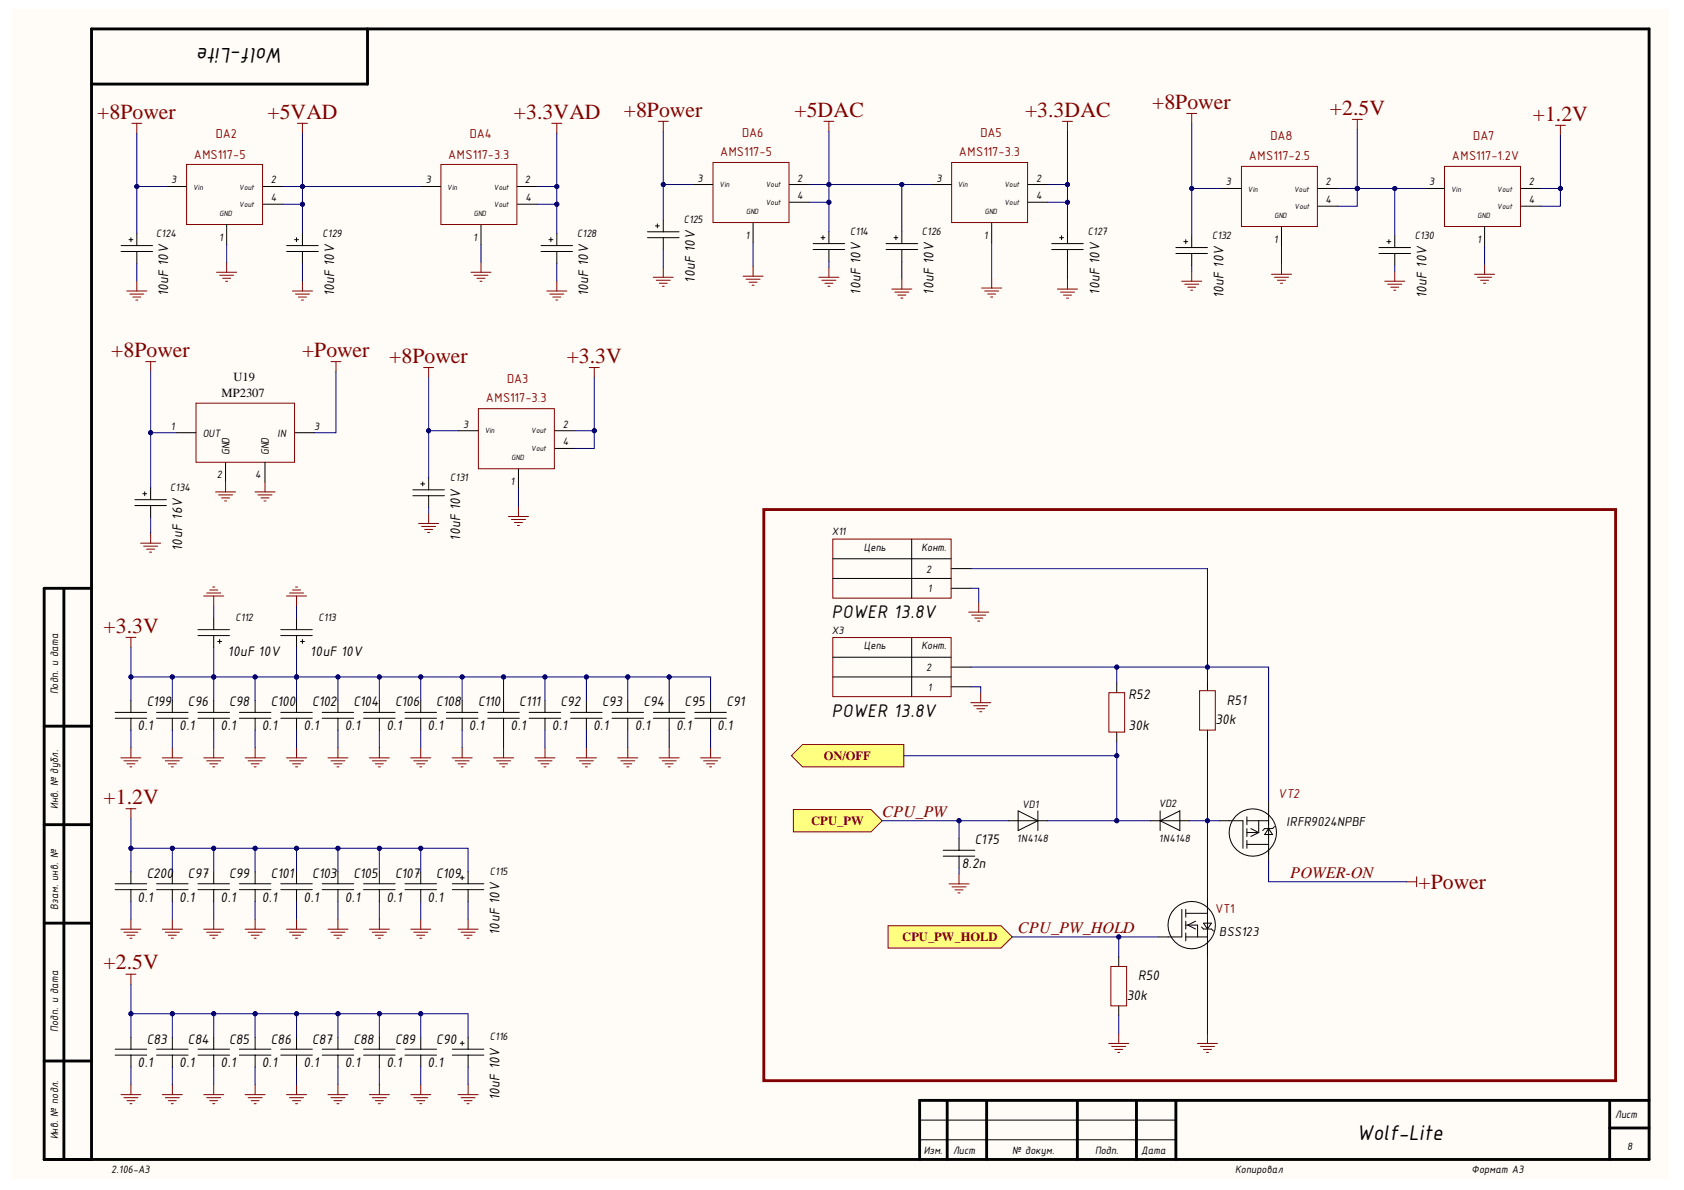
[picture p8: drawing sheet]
<svg xmlns="http://www.w3.org/2000/svg" width="297mm" height="210mm" viewBox="0 0 297 210" stroke-linecap="round" stroke-linejoin="round" font-family="sans-serif">
<g fill="#fffcf8">
<path d="M2.2 1.6h292.2v206.4h-292.2z" fill-rule="evenodd"/>
<path d="M2.2 1.6h292.2v206.4h-292.2z" fill-rule="evenodd"/>
</g>
<g fill="none" stroke="#000" stroke-width=".51">
<path d="M64.8 5.1v9.7h-48.7M11.3 103.8v100.7M16.1 103.8h-8.3v100.7h283.1v-199.4h-274.8v199.4M7.8 128.1h8.3M7.8 145.5h8.3M7.8 162.8h8.3M7.8 187.1h8.3M167.1 194.1v10.4M174 194.1v10.4M190 194.1v10.4M200.5 194.1v10.4M207.4 194.1v10.4"/>
<path d="M283.9 194.1v10.4M283.9 199h7M290.9 194.1h-128.7v10.4"/>
</g>
<g fill="none" stroke="#000" stroke-width=".18">
<path d="M29.4 32.9h3.5M40 39.7v3.4M46.4 32.9h3.5M46.4 36h3.5M74.2 32.9h3.5M84.8 39.7v3.4M91.3 32.9h3.4M91.3 36h3.5M115.6 39.8h.7M115.9 39.5v.7M117 38.8v2.1M122.2 32.5h3.5"/>
<path d="M132.8 39.3v3.5M139.3 32.5h3.4M139.3 35.7h3.5M164.3 32.5h3.5M174.9 39.3v3.5M181.3 32.5h3.5M181.4 35.7h3.4M215.4 33.2h3.5M232.5 33.2h3.4M232.5 36.4h3.5M251.3 33.2h3.4M268.3 33.2h3.5"/>
<path d="M268.3 36.4h3.5M21.4 43.3h5.5M21.4 44.4h5.5M22.7 42.3h.7M23.1 41.9v.7M24.1 41.2v2.1M24.1 44.4v2M50.6 43.3h5.5M50.6 44.4h5.5M52 42.3h.7M52.3 41.9v.7M53.3 41.2v2.1"/>
<path d="M53.3 44.4v2M95.4 43.3h5.6M95.4 44.4h5.6M96.8 42.3h.7M97.2 41.9v.7M98.2 41.2v2.1M98.2 44.4v2M114.2 41.9h5.6M114.2 40.9h5.6M117 41.9v2.1M143.4 43h5.6M143.4 44h5.6"/>
<path d="M144.8 41.9h.7M145.2 41.6v.7M146.2 40.9v2.1M146.2 44v2.1M156.3 43h5.6M156.3 44h5.6M157.7 41.9h.7M158 41.6v.7M159.1 40.9v2.1M159.1 44v2.1M185.5 43h5.6M185.5 44h5.6"/>
<path d="M186.9 41.9h.7M187.2 41.6v.7M188.3 40.9v2.1M188.3 44v2.1M207.4 43.7h5.6M207.4 44.7h5.6M208.8 42.6h.7M209.2 42.3v.7M210.2 41.6v2.1M210.2 44.7v2.1M226 40v3.5M243.2 43.7h5.6"/>
<path d="M243.2 44.7h5.6M244.6 42.6h.7M245 42.3v.7M246 41.6v2.1M246 44.7v2.1M261.9 40v3.5M80.8 76h3.5M97.9 76h3.4M97.9 79.1h3.5M72.8 86.4h5.6M72.8 87.4h5.6M74.2 85.4h.7"/>
<path d="M74.6 85v.7M75.6 84.3v2.1M75.6 87.4v2.1M91.4 82.7v3.5M34.9 112.1h5.6M34.9 111.1h5.6M37.7 109v2.1M37.7 112.1v2.1M38.4 113.1h.7M38.7 112.8v.7M49.5 112.1h5.6M49.5 111.1h5.6"/>
<path d="M52.3 109v2.1M52.3 112.1v2.1M53 113.1h.7M53.3 112.8v.7M20.3 125.7h5.6M20.3 126.7h5.6M23.1 123.6v2.1M23.1 126.7v2.1M27.6 125.7h5.6M27.6 126.7h5.6M30.4 123.6v2.1M30.4 126.7v2.1"/>
<path d="M34.9 125.7h5.6M34.9 126.7h5.6M37.7 123.6v2.1M37.7 126.7v2.1M42.2 125.7h5.6M42.2 126.7h5.6M45 123.6v2.1M45 126.7v2.1M49.5 125.7h5.6M49.5 126.7h5.6M52.3 123.6v2.1M52.3 126.7v2.1"/>
<path d="M56.8 125.7h5.6M56.8 126.7h5.6M59.6 123.6v2.1M59.6 126.7v2.1M64.1 125.7h5.6M64.1 126.7h5.6M66.9 123.6v2.1M66.9 126.7v2.1M71.4 125.7h5.6M71.4 126.7h5.6M74.2 123.6v2.1M74.2 126.7v2.1"/>
<path d="M78.7 125.7h5.6M78.7 126.7h5.6M81.5 123.6v2.1M81.5 126.7v2.1M86 125.7h5.6M86 126.7h5.6M88.8 123.6v2.1M88.8 126.7v2.1M93.3 125.7h5.6M93.3 126.7h5.6M96.1 123.6v2.1M96.1 126.7v2.1"/>
<path d="M100.6 125.7h5.6M100.6 126.7h5.6M103.4 123.6v2.1M103.4 126.7v2.1M108 125.7h5.5M108 126.7h5.5M110.7 123.6v2.1M110.7 126.7v2.1M115.3 125.7h5.5M115.3 126.7h5.5M118 123.6v2.1M118 126.7v2.1"/>
<path d="M122.6 125.7h5.5M122.6 126.7h5.5M125.3 123.6v2.1M125.3 126.7v2.1M20.3 155.9h5.6M20.3 156.9h5.6M23.1 153.8v2.1M23.1 156.9v2.1M27.6 155.9h5.6M27.6 156.9h5.6M30.4 153.8v2.1M30.4 156.9v2.1"/>
<path d="M34.9 155.9h5.6M34.9 156.9h5.6M37.7 153.8v2.1M37.7 156.9v2.1M42.2 155.9h5.6M42.2 156.9h5.6M45 153.8v2.1M45 156.9v2.1M49.5 155.9h5.6M49.5 156.9h5.6M52.3 153.8v2.1M52.3 156.9v2.1"/>
<path d="M56.8 155.9h5.6M56.8 156.9h5.6M59.6 153.8v2.1M59.6 156.9v2.1M64.1 155.9h5.6M64.1 156.9h5.6M66.9 153.8v2.1M66.9 156.9v2.1M71.4 155.9h5.6M71.4 156.9h5.6M74.2 153.8v2.1M74.2 156.9v2.1"/>
<path d="M79.8 155.9h5.5M79.8 156.9h5.5M81.2 154.8h.7M81.5 154.5v.7M82.6 153.8v2.1M82.6 156.9v2.1M213 158.3v10.4M215.1 144.8h4.1v4.8M219.9 144.8h3.9M219.9 144.1v1.4M219.9 146.2v1.3M219.9 148.2v1.4"/>
<path d="M219.9 148.9h3.9M219.9 146.9h2.1M220.6 146.2l1.4 .7M222 146.9l-1.4 .6M222 144.8v2.1M223.8 141.3v10.4M223.8 146.2l.7 1h-1.4zM224.6 144.8a4.2 4.2 0 0 0-7.1-.3 4.2 4.2 0 0 0 2.8 6.5 4.2 4.2 0 0 0 4.7-5.3l-.3-.8M224.8 145.8l-.3 .4h-1.4l-.4 .3M208.5 160.4v4.9h-4.2M209.2 160.4v1.4M209.2 162.5v1.4"/>
<path d="M209.2 164.6v1.4M209.2 165.3h3.8M209.2 161.1h3.8M209.2 163.2h2v2.1M210.9 162.5l-1.4 .7 1.4 .7M211.9 163.5l.4 .4h1.4l.3 .3M212.3 162.8h1.4l-.7 1.1zM213.9 165.1a4.2 4.2 0 0 0-3.5-6.1 4.2 4.2 0 0 0-4 5.8 4.2 4.2 0 0 0 6.9 1.1l.5-.7M20.3 185.1h5.6M20.3 186.1h5.6M23.1 183v2.1M23.1 186.1v2.1"/>
<path d="M27.6 185.1h5.6M27.6 186.1h5.6M30.4 183v2.1M30.4 186.1v2.1M34.9 185.1h5.6M34.9 186.1h5.6M37.7 183v2.1M37.7 186.1v2.1M42.2 185.1h5.6M42.2 186.1h5.6M45 183v2.1M45 186.1v2.1"/>
<path d="M49.5 185.1h5.6M49.5 186.1h5.6M52.3 183v2.1M52.3 186.1v2.1M56.8 185.1h5.6M56.8 186.1h5.6M59.6 183v2.1M59.6 186.1v2.1M64.1 185.1h5.6M64.1 186.1h5.6M66.9 183v2.1M66.9 186.1v2.1"/>
<path d="M71.4 185.1h5.6M71.4 186.1h5.6M74.2 183v2.1M74.2 186.1v2.1M79.8 185.1h5.6M79.8 186.1h5.6M81.2 184h.7M81.5 183.7v.7M82.6 183v2.1M82.6 186.1v2.1M162.2 197.6h45.2M162.2 201h45.2"/>
</g>
<g fill="none" stroke="#800000" stroke-width=".18">
<path d="M23.3 21.8h1.7M24.1 21.8v1.7M32.9 29h13.4v10.6h-13.4zM52.5 21.8h1.7M53.3 21.8v1.7M77.8 29h13.4v10.6h-13.4zM97.3 21.8h1.8M98.2 21.8v1.7M116.1 21.4h1.8M117 21.4v1.8M125.8 28.7h13.4v10.6h-13.4zM145.3 21.4h1.8"/>
<path d="M146.2 21.4v1.8M167.9 28.7h13.4v10.6h-13.4zM187.4 21.4h1.8M188.3 21.4v1.8M209.3 20h1.8M210.2 20v1.8M219 29.3h13.4v10.7h-13.4zM238.5 21.1h1.8M239.4 21.1v1.7M254.8 29.3h13.4v10.7h-13.4zM274.3 22.1h1.8M275.2 22.1v1.8"/>
<path d="M22.4 51.3h3.5M22.9 51.9h2.5M23.4 52.4h1.4M24 52.9h.3M24.1 49.6v1.7M38.2 48h3.5M38.7 48.6h2.5M39.3 49.1h1.4M39.8 49.6h.4M40 46.3v1.7M51.6 51.3h3.5M52.1 51.9h2.5"/>
<path d="M52.6 52.4h1.5M53.2 52.9h.3M53.3 49.6v1.7M83.1 48h3.5M83.6 48.6h2.5M84.1 49.1h1.4M84.7 49.6h.3M84.8 46.3v1.7M96.4 51.3h3.6M97 51.9h2.5M97.5 52.4h1.4M98 52.9h.4"/>
<path d="M98.2 49.6v1.7M115.2 48.9h3.6M115.8 49.4h2.4M116.3 50h1.4M116.8 50.5h.4M117 47.1v1.8M131.1 48.7h3.5M131.6 49.2h2.5M132.1 49.8h1.4M132.7 50.3h.3M132.8 47v1.7M144.4 48.9h3.6"/>
<path d="M145 49.4h2.4M145.5 50h1.4M146 50.5h.4M146.2 47.1v1.8M157.3 51h3.5M157.8 51.5h2.5M158.4 52h1.4M158.9 52.6h.4M159.1 49.2v1.8M173.2 50.8h3.5M173.7 51.3h2.5M174.2 51.9h1.4"/>
<path d="M174.7 52.4h.4M174.9 49v1.8M186.5 51h3.6M187.1 51.5h2.4M187.6 52.1h1.4M188.1 52.6h.4M188.3 49.2v1.8M208.4 49.6h3.6M209 50.1h2.4M209.5 50.7h1.4M210 51.2h.4M210.2 47.8v1.8"/>
<path d="M224.3 48.4h3.5M224.8 48.9h2.5M225.3 49.4h1.4M225.9 50h.3M226 46.6v1.8M244.3 49.6h3.5M244.8 50.1h2.5M245.3 50.7h1.4M245.9 51.2h.3M246 47.8v1.8M260.1 48.4h3.5M260.6 48.9h2.5"/>
<path d="M261.2 49.4h1.4M261.7 50h.3M261.9 46.6v1.8M74.7 64.8h1.8M75.6 64.8v1.8M84.4 72.1h13.4v10.6h-13.4zM103.9 64.8h1.8M104.8 64.8v1.8M73.8 92.3h3.6M74.4 92.9h2.4M74.9 93.4h1.4M75.4 93.9h.4"/>
<path d="M75.6 90.6v1.7M89.7 91.1h3.5M90.2 91.6h2.5M90.7 92.2h1.5M91.3 92.7h.3M91.4 89.3v1.8M22.2 112.4h1.8M23.1 112.4v1.8M35.9 105.1h3.6M36.5 104.6h2.4M37 104.1h1.4M37.5 103.5h.4"/>
<path d="M37.7 105.1v1.8M50.5 105.1h3.6M51.1 104.6h2.4M51.6 104.1h1.4M52.1 103.5h.4M52.3 105.1v1.8M21.3 133.7h3.6M21.9 134.2h2.4M22.4 134.7h1.4M22.9 135.3h.4M23.1 131.9v1.8M28.6 133.7h3.6"/>
<path d="M29.2 134.2h2.4M29.7 134.7h1.4M30.2 135.3h.4M30.4 131.9v1.8M35.9 133.7h3.6M36.5 134.2h2.4M37 134.7h1.4M37.5 135.3h.4M37.7 131.9v1.8M43.2 133.7h3.6M43.8 134.2h2.4M44.3 134.7h1.4"/>
<path d="M44.8 135.3h.4M45 131.9v1.8M50.5 133.7h3.6M51.1 134.2h2.4M51.6 134.7h1.4M52.1 135.3h.4M52.3 131.9v1.8M57.8 133.7h3.6M58.4 134.2h2.4M58.9 134.7h1.4M59.4 135.3h.4M59.6 131.9v1.8"/>
<path d="M65.1 133.7h3.6M65.7 134.2h2.5M66.2 134.7h1.4M66.7 135.3h.4M66.9 131.9v1.8M72.4 133.7h3.6M73 134.2h2.5M73.5 134.7h1.4M74 135.3h.4M74.2 131.9v1.8M79.8 133.7h3.5M80.3 134.2h2.5"/>
<path d="M80.8 134.7h1.4M81.3 135.3h.4M81.5 131.9v1.8M87.1 133.7h3.5M87.6 134.2h2.5M88.1 134.7h1.4M88.6 135.3h.4M88.8 131.9v1.8M94.4 133.7h3.5M94.9 134.2h2.5M95.4 134.7h1.4M95.9 135.3h.4"/>
<path d="M96.1 131.9v1.8M101.7 133.7h3.5M102.2 134.2h2.5M102.7 134.7h1.4M103.3 135.3h.3M103.4 131.9v1.8M109 133.7h3.5M109.5 134.2h2.5M110 134.7h1.4M110.6 135.3h.3M110.7 131.9v1.8M116.3 133.7h3.5"/>
<path d="M116.8 134.2h2.5M117.3 134.7h1.4M117.9 135.3h.3M118 131.9v1.8M123.6 133.7h3.5M124.1 134.2h2.5M124.6 134.7h1.4M125.2 135.3h.3M125.3 131.9v1.8M22.2 142.7h1.8M23.1 142.7v1.7M21.3 163.9h3.6"/>
<path d="M21.9 164.4h2.4M22.2 171.8h1.8M22.4 165h1.4M22.9 165.5h.4M23.1 162.1v1.8M23.1 171.8v1.8M28.6 163.9h3.6M29.2 164.4h2.4M29.7 165h1.4M30.2 165.5h.4M30.4 162.1v1.8M35.9 163.9h3.6"/>
<path d="M36.5 164.4h2.4M37 165h1.4M37.5 165.5h.4M37.7 162.1v1.8M43.2 163.9h3.6M43.8 164.4h2.4M44.3 165h1.4M44.8 165.5h.4M45 162.1v1.8M50.5 163.9h3.6M51.1 164.4h2.4M51.6 165h1.4"/>
<path d="M52.1 165.5h.4M52.3 162.1v1.8M57.8 163.9h3.6M58.4 164.4h2.4M58.9 165h1.4M59.4 165.5h.4M59.6 162.1v1.8M65.1 163.9h3.6M65.7 164.4h2.5M66.2 165h1.4M66.7 165.5h.4M66.9 162.1v1.8"/>
<path d="M72.4 163.9h3.6M73 164.4h2.5M73.5 165h1.4M74 165.5h.4M74.2 162.1v1.8M80.8 163.9h3.5M81.3 164.4h2.5M81.9 165h1.4M82.4 165.5h.3M82.6 162.1v1.8M21.3 193.1h3.6M21.9 193.6h2.4"/>
<path d="M22.4 194.1h1.4M22.9 194.7h.4M23.1 191.3v1.8M28.6 193.1h3.6M29.2 193.6h2.4M29.7 194.1h1.4M30.2 194.7h.4M30.4 191.3v1.8M35.9 193.1h3.6M36.5 193.6h2.4M37 194.1h1.4M37.5 194.7h.4"/>
<path d="M37.7 191.3v1.8M43.2 193.1h3.6M43.8 193.6h2.4M44.3 194.1h1.4M44.8 194.7h.4M45 191.3v1.8M50.5 193.1h3.6M51.1 193.6h2.4M51.6 194.1h1.4M52.1 194.7h.4M52.3 191.3v1.8M57.8 193.1h3.6"/>
<path d="M58.4 193.6h2.4M58.9 194.1h1.4M59.4 194.7h.4M59.6 191.3v1.8M65.1 193.1h3.6M65.7 193.6h2.5M66.2 194.1h1.4M66.7 194.7h.4M66.9 191.3v1.8M72.5 193.1h3.5M73 193.6h2.5M73.5 194.1h1.4"/>
<path d="M74 194.7h.4M74.2 191.3v1.8M80.8 193.1h3.5M81.3 193.6h2.5M81.9 194.1h1.4M82.4 194.7h.3M82.6 191.3v1.8"/>
</g>
<path d="M156.6 163.3h20l2 2-2 1.9h-20z" fill-rule="evenodd" fill="#ffff80"/>
<g fill="none" stroke="#800000" stroke-width=".18">
<path d="M146.9 112.5h20.9v10.4h-20.9zM195.6 122.2h2.8v6.9h-2.8zM211.6 121.8h2.8v7h-2.8zM156.6 163.3h20l2 2-2 1.9h-20zM195.9 170.5h2.8v6.9h-2.8zM195.6 184.1h3.5M196.1 184.6h2.5M196.6 185.1h1.4M197.2 185.6h.3M197.3 182.3v1.8M211.2 184.1h3.6M211.7 184.6h2.5"/>
<path d="M212.3 185.1h1.4M212.8 185.6h.4M213 182.3v1.8"/>
</g>
<path d="M146.9 115.9h20.9M146.9 119.4h20.9M160.8 112.5v10.4M167.8 117.7h3.4M167.8 121.1h3.4M197 120.5v1.7M197 129.1v1.8M213 120.1v1.7M213 128.8v1.7M197.3 168.7v1.8M197.3 177.4v1.8" fill="none" stroke="#000" stroke-width=".18"/>
<path d="M141.6 131.3h17.8v4h-17.8l-2-2z" fill-rule="evenodd" fill="#ffff80"/>
<path d="M141.6 131.3h17.8v4h-17.8l-2-2zM167.4 155.9h3.5M167.9 156.4h2.5M168.5 157h1.4M169 157.5h.3M169.2 154.1v1.8M248.1 155.5h1.8M249.9 154.7v1.7" fill="none" stroke="#800000" stroke-width=".18"/>
<path d="M166.4 150h5.5M166.4 151h5.5M169.2 147.9v2.1M169.2 151v2.1M177.9 144.8h6.9M179.6 143l3.5 1.8-3.5 1.7zM183.1 143v3.5M202.9 144.8h7M204.6 143v3.5M204.6 144.8l3.5-1.8v3.5z" fill="none" stroke="#000" stroke-width=".18"/>
<path d="M134.7 89.9h150.3v100.7h-150.3z" fill="none" stroke="#800000" stroke-width=".51"/>
<path d="M139.9 142.8h13.7l2 2-2 1.9h-13.7z" fill-rule="evenodd" fill="#ffff80"/>
<g fill="none" stroke="#800000" stroke-width=".18">
<path d="M25.7 63.8h1.8M26.6 63.8v1.8M34.6 71.1h17.4v10.4h-17.4zM58.4 63.8h1.7M59.3 63.8v1.8M24.8 95.8h3.5M25.3 96.3h2.5M25.9 96.9h1.4M26.4 97.4h.3M26.6 94v1.8M38 86.8h3.6M38.5 87.3h2.5"/>
<path d="M39.1 87.8h1.4M39.6 88.4h.4M39.8 85v1.8M45 86.8h3.5M45.5 87.3h2.5M46 87.8h1.4M46.6 88.4h.3M46.7 85v1.8M146.9 95.1h20.9v10.4h-20.9zM170.9 108h3.5M171.4 108.5h2.5M171.9 109h1.4"/>
<path d="M172.5 109.6h.3M172.6 106.2v1.8M171.2 123.9h3.6M171.7 124.5h2.5M172.3 125h1.4M172.8 125.5h.4M173 122.2v1.7M139.9 142.8h13.7l2 2-2 1.9h-13.7z"/>
</g>
<g fill="none" stroke="#000" stroke-width=".18">
<path d="M31.1 76.3h3.5M52 76.3h3.4M23.8 88.1h5.6M23.8 89.2h5.6M25.2 87.1h.7M25.5 86.7v.7M26.6 86.1v2M26.6 89.2v2.1M39.8 81.5v3.5M46.7 81.5v3.5M146.9 98.6h20.9M160.8 95.1v10.4"/>
<path d="M146.9 102h20.9M167.8 100.3h3.4M167.8 103.8h3.4"/>
</g>
<path d="M24.1 23.5v9.4h5.3" fill="none" stroke="#000080" stroke-width=".18"/>
<circle cx="24.1" cy="32.9" r=".35" fill="#000080"/>
<g fill="none" stroke="#000080" stroke-width=".18">
<path d="M49.9 32.9h3.4v3.1h-3.4"/>
<circle cx="24.1" cy="32.9" r=".35"/>
</g>
<circle cx="53.3" cy="32.9" r=".35" fill="#000080"/>
<circle cx="53.3" cy="32.9" r=".35" fill="none" stroke="#000080" stroke-width=".18"/>
<circle cx="53.3" cy="36" r=".35" fill="#000080"/>
<g fill="none" stroke="#000080" stroke-width=".18">
<path d="M75.6 66.6v9.4h5.2"/>
<circle cx="53.3" cy="36" r=".35"/>
</g>
<circle cx="75.6" cy="76" r=".35" fill="#000080"/>
<g fill="none" stroke="#000080" stroke-width=".18">
<path d="M101.3 76h3.5v3.1h-3.4"/>
<circle cx="75.6" cy="76" r=".35"/>
</g>
<circle cx="104.8" cy="76" r=".35" fill="#000080"/>
<g fill="none" stroke="#000080" stroke-width=".18">
<path d="M94.7 32.9h3.5v3.1h-3.4"/>
<circle cx="104.8" cy="76" r=".35"/>
</g>
<circle cx="98.2" cy="32.9" r=".35" fill="#000080"/>
<circle cx="98.2" cy="32.9" r=".35" fill="none" stroke="#000080" stroke-width=".18"/>
<circle cx="98.2" cy="36" r=".35" fill="#000080"/>
<g fill="none" stroke="#000080" stroke-width=".18">
<path d="M184.8 32.5h3.5v3.2h-3.5"/>
<circle cx="98.2" cy="36" r=".35"/>
</g>
<circle cx="188.3" cy="32.6" r=".35" fill="#000080"/>
<circle cx="188.3" cy="32.6" r=".35" fill="none" stroke="#000080" stroke-width=".18"/>
<circle cx="188.3" cy="35.7" r=".35" fill="#000080"/>
<g fill="none" stroke="#000080" stroke-width=".18">
<path d="M142.7 32.5h3.5v3.2h-3.4"/>
<circle cx="188.3" cy="35.7" r=".35"/>
</g>
<circle cx="146.2" cy="32.5" r=".35" fill="#000080"/>
<circle cx="146.2" cy="32.5" r=".35" fill="none" stroke="#000080" stroke-width=".18"/>
<circle cx="146.2" cy="35.7" r=".35" fill="#000080"/>
<g fill="none" stroke="#000080" stroke-width=".18">
<path d="M53.3 23.5v9.4M40 43.1v3.2"/>
<circle cx="146.2" cy="35.7" r=".35"/>
</g>
<circle cx="53.3" cy="32.9" r=".35" fill="#000080"/>
<g fill="none" stroke="#000080" stroke-width=".18">
<path d="M104.8 66.6v9.4M91.4 86.2v3.1"/>
<circle cx="53.3" cy="32.9" r=".35"/>
</g>
<circle cx="104.8" cy="76" r=".35" fill="#000080"/>
<g fill="none" stroke="#000080" stroke-width=".18">
<path d="M98.2 23.5v9.4M84.8 43.1v3.2"/>
<circle cx="104.8" cy="76" r=".35"/>
</g>
<circle cx="98.2" cy="32.9" r=".35" fill="#000080"/>
<g fill="none" stroke="#000080" stroke-width=".18">
<path d="M188.3 23.2v9.3M174.9 42.8v6.2"/>
<circle cx="98.2" cy="32.9" r=".35"/>
</g>
<circle cx="188.3" cy="32.6" r=".35" fill="#000080"/>
<g fill="none" stroke="#000080" stroke-width=".18">
<path d="M132.8 42.8v4.2M81.5 119.4v4.2"/>
<circle cx="188.3" cy="32.6" r=".35"/>
</g>
<circle cx="81.5" cy="119.4" r=".35" fill="#000080"/>
<g fill="none" stroke="#000080" stroke-width=".18">
<path d="M74.2 119.4v4.2"/>
<circle cx="81.5" cy="119.4" r=".35"/>
</g>
<circle cx="74.2" cy="119.4" r=".35" fill="#000080"/>
<g fill="none" stroke="#000080" stroke-width=".18">
<path d="M66.9 119.4v4.2"/>
<circle cx="74.2" cy="119.4" r=".35"/>
</g>
<circle cx="66.9" cy="119.4" r=".35" fill="#000080"/>
<g fill="none" stroke="#000080" stroke-width=".18">
<path d="M59.6 119.4v4.2"/>
<circle cx="66.9" cy="119.4" r=".35"/>
</g>
<circle cx="59.6" cy="119.4" r=".35" fill="#000080"/>
<g fill="none" stroke="#000080" stroke-width=".18">
<path d="M52.3 119.4v4.2"/>
<circle cx="59.6" cy="119.4" r=".35"/>
</g>
<circle cx="52.3" cy="119.4" r=".35" fill="#000080"/>
<g fill="none" stroke="#000080" stroke-width=".18">
<path d="M45 119.4v4.2"/>
<circle cx="52.3" cy="119.4" r=".35"/>
</g>
<circle cx="45" cy="119.4" r=".35" fill="#000080"/>
<g fill="none" stroke="#000080" stroke-width=".18">
<path d="M37.7 119.4v4.2"/>
<circle cx="45" cy="119.4" r=".35"/>
</g>
<circle cx="37.7" cy="119.4" r=".35" fill="#000080"/>
<g fill="none" stroke="#000080" stroke-width=".18">
<path d="M30.4 119.4v4.2"/>
<circle cx="37.7" cy="119.4" r=".35"/>
</g>
<circle cx="30.4" cy="119.4" r=".35" fill="#000080"/>
<g fill="none" stroke="#000080" stroke-width=".18">
<path d="M23.1 114.2v5.2M23.1 128.8v3.1M30.4 128.8v3.1M37.7 128.8v3.1M45 128.8v3.1M52.3 128.8v3.1M59.6 128.8v3.1M66.9 128.8v3.1M74.2 128.8v3.1M81.5 128.8v3.1M88.8 128.8v3.1"/>
<circle cx="30.4" cy="119.4" r=".35"/>
</g>
<circle cx="23.1" cy="119.4" r=".35" fill="#000080"/>
<g fill="none" stroke="#000080" stroke-width=".18">
<path d="M88.8 119.4h36.5v4.2M96.1 128.8v3.1M103.4 128.8v3.1M110.7 128.8v3.1M118 128.8v3.1M125.3 128.8v3.1"/>
<circle cx="23.1" cy="119.4" r=".35"/>
</g>
<circle cx="88.8" cy="119.4" r=".35" fill="#000080"/>
<circle cx="88.8" cy="119.4" r=".35" fill="none" stroke="#000080" stroke-width=".18"/>
<circle cx="96.1" cy="119.4" r=".35" fill="#000080"/>
<circle cx="96.1" cy="119.4" r=".35" fill="none" stroke="#000080" stroke-width=".18"/>
<circle cx="103.4" cy="119.4" r=".35" fill="#000080"/>
<circle cx="103.4" cy="119.4" r=".35" fill="none" stroke="#000080" stroke-width=".18"/>
<circle cx="110.7" cy="119.4" r=".35" fill="#000080"/>
<circle cx="110.7" cy="119.4" r=".35" fill="none" stroke="#000080" stroke-width=".18"/>
<circle cx="118" cy="119.4" r=".35" fill="#000080"/>
<g fill="none" stroke="#000080" stroke-width=".18">
<path d="M118 119.4v4.2"/>
<circle cx="118" cy="119.4" r=".35"/>
</g>
<circle cx="118" cy="119.4" r=".35" fill="#000080"/>
<g fill="none" stroke="#000080" stroke-width=".18">
<path d="M110.7 119.4v4.2"/>
<circle cx="118" cy="119.4" r=".35"/>
</g>
<circle cx="110.7" cy="119.4" r=".35" fill="#000080"/>
<g fill="none" stroke="#000080" stroke-width=".18">
<path d="M103.4 119.4v4.2"/>
<circle cx="110.7" cy="119.4" r=".35"/>
</g>
<circle cx="103.4" cy="119.4" r=".35" fill="#000080"/>
<g fill="none" stroke="#000080" stroke-width=".18">
<path d="M96.1 119.4v4.2"/>
<circle cx="103.4" cy="119.4" r=".35"/>
</g>
<circle cx="96.1" cy="119.4" r=".35" fill="#000080"/>
<g fill="none" stroke="#000080" stroke-width=".18">
<path d="M275.2 23.9v9.3"/>
<circle cx="96.1" cy="119.4" r=".35"/>
</g>
<circle cx="275.2" cy="33.2" r=".35" fill="#000080"/>
<g fill="none" stroke="#000080" stroke-width=".18">
<path d="M271.8 33.2h3.4v3.2h-3.4"/>
<circle cx="275.2" cy="33.2" r=".35"/>
</g>
<circle cx="275.2" cy="33.2" r=".35" fill="#000080"/>
<g fill="none" stroke="#000080" stroke-width=".18">
<path d="M261.9 43.5v3.1M66.9 149.6v4.2"/>
<circle cx="275.2" cy="33.2" r=".35"/>
</g>
<circle cx="66.9" cy="149.6" r=".35" fill="#000080"/>
<g fill="none" stroke="#000080" stroke-width=".18">
<path d="M59.6 149.6v4.2"/>
<circle cx="66.9" cy="149.6" r=".35"/>
</g>
<circle cx="59.6" cy="149.6" r=".35" fill="#000080"/>
<g fill="none" stroke="#000080" stroke-width=".18">
<path d="M52.3 149.6v4.2"/>
<circle cx="59.6" cy="149.6" r=".35"/>
</g>
<circle cx="52.3" cy="149.6" r=".35" fill="#000080"/>
<g fill="none" stroke="#000080" stroke-width=".18">
<path d="M45 149.6v4.2"/>
<circle cx="52.3" cy="149.6" r=".35"/>
</g>
<circle cx="45" cy="149.6" r=".35" fill="#000080"/>
<g fill="none" stroke="#000080" stroke-width=".18">
<path d="M37.7 149.6v4.2"/>
<circle cx="45" cy="149.6" r=".35"/>
</g>
<circle cx="37.7" cy="149.6" r=".35" fill="#000080"/>
<g fill="none" stroke="#000080" stroke-width=".18">
<path d="M30.4 149.6v4.2"/>
<circle cx="37.7" cy="149.6" r=".35"/>
</g>
<circle cx="30.4" cy="149.6" r=".35" fill="#000080"/>
<g fill="none" stroke="#000080" stroke-width=".18">
<path d="M23.1 144.4v9.4M23.1 159v3.1M30.4 159v3.1M37.7 159v3.1M45 159v3.1M52.3 159v3.1M59.6 159v3.1M66.9 159v3.1M74.2 159v3.1"/>
<circle cx="30.4" cy="149.6" r=".35"/>
</g>
<circle cx="23.1" cy="149.6" r=".35" fill="#000080"/>
<g fill="none" stroke="#000080" stroke-width=".18">
<path d="M23.1 149.6h51.1v4.2"/>
<circle cx="23.1" cy="149.6" r=".35"/>
</g>
<circle cx="74.2" cy="149.6" r=".35" fill="#000080"/>
<circle cx="74.2" cy="149.6" r=".35" fill="none" stroke="#000080" stroke-width=".18"/>
<circle cx="66.9" cy="149.6" r=".35" fill="#000080"/>
<circle cx="66.9" cy="149.6" r=".35" fill="none" stroke="#000080" stroke-width=".18"/>
<circle cx="59.6" cy="149.6" r=".35" fill="#000080"/>
<circle cx="59.6" cy="149.6" r=".35" fill="none" stroke="#000080" stroke-width=".18"/>
<circle cx="52.3" cy="149.6" r=".35" fill="#000080"/>
<circle cx="52.3" cy="149.6" r=".35" fill="none" stroke="#000080" stroke-width=".18"/>
<circle cx="45" cy="149.6" r=".35" fill="#000080"/>
<circle cx="45" cy="149.6" r=".35" fill="none" stroke="#000080" stroke-width=".18"/>
<circle cx="37.7" cy="149.6" r=".35" fill="#000080"/>
<circle cx="37.7" cy="149.6" r=".35" fill="none" stroke="#000080" stroke-width=".18"/>
<circle cx="30.4" cy="149.6" r=".35" fill="#000080"/>
<circle cx="30.4" cy="149.6" r=".35" fill="none" stroke="#000080" stroke-width=".18"/>
<circle cx="23.1" cy="149.6" r=".35" fill="#000080"/>
<g fill="none" stroke="#000080" stroke-width=".18">
<path d="M66.9 178.8v4.2"/>
<circle cx="23.1" cy="149.6" r=".35"/>
</g>
<circle cx="66.9" cy="178.8" r=".35" fill="#000080"/>
<g fill="none" stroke="#000080" stroke-width=".18">
<path d="M59.6 178.8v4.2"/>
<circle cx="66.9" cy="178.8" r=".35"/>
</g>
<circle cx="59.6" cy="178.8" r=".35" fill="#000080"/>
<g fill="none" stroke="#000080" stroke-width=".18">
<path d="M52.3 178.8v4.2"/>
<circle cx="59.6" cy="178.8" r=".35"/>
</g>
<circle cx="52.3" cy="178.8" r=".35" fill="#000080"/>
<g fill="none" stroke="#000080" stroke-width=".18">
<path d="M45 178.8v4.2"/>
<circle cx="52.3" cy="178.8" r=".35"/>
</g>
<circle cx="45" cy="178.8" r=".35" fill="#000080"/>
<g fill="none" stroke="#000080" stroke-width=".18">
<path d="M37.7 178.8v4.2"/>
<circle cx="45" cy="178.8" r=".35"/>
</g>
<circle cx="37.7" cy="178.8" r=".35" fill="#000080"/>
<g fill="none" stroke="#000080" stroke-width=".18">
<path d="M30.4 178.8v4.2"/>
<circle cx="37.7" cy="178.8" r=".35"/>
</g>
<circle cx="30.4" cy="178.8" r=".35" fill="#000080"/>
<g fill="none" stroke="#000080" stroke-width=".18">
<path d="M23.1 173.6v9.4M23.1 188.2v3.1M30.4 188.2v3.1M37.7 188.2v3.1M45 188.2v3.1M52.3 188.2v3.1M59.6 188.2v3.1M66.9 188.2v3.1M74.2 188.2v3.1"/>
<circle cx="30.4" cy="178.8" r=".35"/>
</g>
<circle cx="23.1" cy="178.8" r=".35" fill="#000080"/>
<g fill="none" stroke="#000080" stroke-width=".18">
<path d="M23.1 178.8h51.1v4.2"/>
<circle cx="23.1" cy="178.8" r=".35"/>
</g>
<circle cx="74.2" cy="178.8" r=".35" fill="#000080"/>
<circle cx="74.2" cy="178.8" r=".35" fill="none" stroke="#000080" stroke-width=".18"/>
<circle cx="66.9" cy="178.8" r=".35" fill="#000080"/>
<circle cx="66.9" cy="178.8" r=".35" fill="none" stroke="#000080" stroke-width=".18"/>
<circle cx="59.6" cy="178.8" r=".35" fill="#000080"/>
<circle cx="59.6" cy="178.8" r=".35" fill="none" stroke="#000080" stroke-width=".18"/>
<circle cx="52.3" cy="178.8" r=".35" fill="#000080"/>
<circle cx="52.3" cy="178.8" r=".35" fill="none" stroke="#000080" stroke-width=".18"/>
<circle cx="45" cy="178.8" r=".35" fill="#000080"/>
<circle cx="45" cy="178.8" r=".35" fill="none" stroke="#000080" stroke-width=".18"/>
<circle cx="37.7" cy="178.8" r=".35" fill="#000080"/>
<circle cx="37.7" cy="178.8" r=".35" fill="none" stroke="#000080" stroke-width=".18"/>
<circle cx="30.4" cy="178.8" r=".35" fill="#000080"/>
<circle cx="30.4" cy="178.8" r=".35" fill="none" stroke="#000080" stroke-width=".18"/>
<circle cx="23.1" cy="178.8" r=".35" fill="#000080"/>
<g fill="none" stroke="#000080" stroke-width=".18">
<path d="M210.2 21.8v11.4h5.2"/>
<circle cx="23.1" cy="178.8" r=".35"/>
</g>
<circle cx="210.2" cy="33.2" r=".35" fill="#000080"/>
<g fill="none" stroke="#000080" stroke-width=".18">
<path d="M239.4 22.8v10.4M226 43.5v3.1"/>
<circle cx="210.2" cy="33.2" r=".35"/>
</g>
<circle cx="239.4" cy="33.2" r=".35" fill="#000080"/>
<g fill="none" stroke="#000080" stroke-width=".18">
<path d="M37.7 114.2v5.2"/>
<circle cx="239.4" cy="33.2" r=".35"/>
</g>
<circle cx="37.7" cy="119.4" r=".35" fill="#000080"/>
<g fill="none" stroke="#000080" stroke-width=".18">
<path d="M52.3 114.2v5.2"/>
<circle cx="37.7" cy="119.4" r=".35"/>
</g>
<circle cx="52.3" cy="119.4" r=".35" fill="#000080"/>
<g fill="none" stroke="#000080" stroke-width=".18">
<path d="M188.3 46.1v3.1M37.7 106.9v2.1M52.3 106.9v2.1M23.1 123.6v-4.2h65.7v4.2"/>
<circle cx="52.3" cy="119.4" r=".35"/>
</g>
<circle cx="23.1" cy="119.4" r=".35" fill="#000080"/>
<circle cx="23.1" cy="119.4" r=".35" fill="none" stroke="#000080" stroke-width=".18"/>
<circle cx="30.4" cy="119.4" r=".35" fill="#000080"/>
<circle cx="30.4" cy="119.4" r=".35" fill="none" stroke="#000080" stroke-width=".18"/>
<circle cx="37.7" cy="119.4" r=".35" fill="#000080"/>
<circle cx="37.7" cy="119.4" r=".35" fill="none" stroke="#000080" stroke-width=".18"/>
<circle cx="45" cy="119.4" r=".35" fill="#000080"/>
<circle cx="45" cy="119.4" r=".35" fill="none" stroke="#000080" stroke-width=".18"/>
<circle cx="52.3" cy="119.4" r=".35" fill="#000080"/>
<circle cx="52.3" cy="119.4" r=".35" fill="none" stroke="#000080" stroke-width=".18"/>
<circle cx="59.6" cy="119.4" r=".35" fill="#000080"/>
<circle cx="59.6" cy="119.4" r=".35" fill="none" stroke="#000080" stroke-width=".18"/>
<circle cx="66.9" cy="119.4" r=".35" fill="#000080"/>
<circle cx="66.9" cy="119.4" r=".35" fill="none" stroke="#000080" stroke-width=".18"/>
<circle cx="74.2" cy="119.4" r=".35" fill="#000080"/>
<circle cx="74.2" cy="119.4" r=".35" fill="none" stroke="#000080" stroke-width=".18"/>
<circle cx="81.5" cy="119.4" r=".35" fill="#000080"/>
<circle cx="81.5" cy="119.4" r=".35" fill="none" stroke="#000080" stroke-width=".18"/>
<circle cx="88.8" cy="119.4" r=".35" fill="#000080"/>
<g fill="none" stroke="#000080" stroke-width=".18">
<path d="M146.2 46.1v1M74.2 149.6h8.4v4.2M82.6 159v3.1"/>
<circle cx="88.8" cy="119.4" r=".35"/>
</g>
<circle cx="74.2" cy="149.6" r=".35" fill="#000080"/>
<g fill="none" stroke="#000080" stroke-width=".18">
<path d="M74.2 178.8h8.4v4.2M82.6 188.2v3.1"/>
<circle cx="74.2" cy="149.6" r=".35"/>
</g>
<circle cx="74.2" cy="178.8" r=".35" fill="#000080"/>
<g fill="none" stroke="#000080" stroke-width=".18">
<path d="M146.2 35.7v5.2"/>
<circle cx="74.2" cy="178.8" r=".35"/>
</g>
<circle cx="146.2" cy="35.7" r=".35" fill="#000080"/>
<g fill="none" stroke="#000080" stroke-width=".18">
<path d="M188.3 35.7v5.2"/>
<circle cx="146.2" cy="35.7" r=".35"/>
</g>
<circle cx="188.3" cy="35.7" r=".35" fill="#000080"/>
<g fill="none" stroke="#000080" stroke-width=".18">
<path d="M98.2 36v5.2M98.2 46.4v3.2"/>
<circle cx="188.3" cy="35.7" r=".35"/>
</g>
<circle cx="98.2" cy="36" r=".35" fill="#000080"/>
<g fill="none" stroke="#000080" stroke-width=".18">
<path d="M53.3 36v5.2M53.3 46.4v3.2"/>
<circle cx="98.2" cy="36" r=".35"/>
</g>
<circle cx="53.3" cy="36" r=".35" fill="#000080"/>
<g fill="none" stroke="#000080" stroke-width=".18">
<path d="M246 33.2v8.4M246 46.8v1"/>
<circle cx="53.3" cy="36" r=".35"/>
</g>
<circle cx="246" cy="33.2" r=".35" fill="#000080"/>
<g fill="none" stroke="#000080" stroke-width=".18">
<path d="M75.6 76v8.3M75.6 89.5v1.1"/>
<circle cx="246" cy="33.2" r=".35"/>
</g>
<circle cx="75.6" cy="76" r=".35" fill="#000080"/>
<g fill="none" stroke="#000080" stroke-width=".18">
<path d="M210.2 33.2v8.4M210.2 46.8v1"/>
<circle cx="75.6" cy="76" r=".35"/>
</g>
<circle cx="210.2" cy="33.2" r=".35" fill="#000080"/>
<g fill="none" stroke="#000080" stroke-width=".18">
<path d="M159.1 32.5v8.4M159.1 46.1v3.1"/>
<circle cx="210.2" cy="33.2" r=".35"/>
</g>
<circle cx="159.1" cy="32.5" r=".35" fill="#000080"/>
<g fill="none" stroke="#000080" stroke-width=".18">
<path d="M24.1 32.9v8.3M24.1 46.4v3.2M117 44v3.1"/>
<circle cx="159.1" cy="32.5" r=".35"/>
</g>
<circle cx="24.1" cy="32.9" r=".35" fill="#000080"/>
<g fill="none" stroke="#000080" stroke-width=".18">
<path d="M215.1 144.8h-2.1v13.5"/>
<circle cx="24.1" cy="32.9" r=".35"/>
</g>
<circle cx="213" cy="144.8" r=".35" fill="#000080"/>
<g fill="none" stroke="#000080" stroke-width=".18">
<path d="M197.3 165.3v3.4M213 168.7v13.6"/>
<circle cx="213" cy="144.8" r=".35"/>
</g>
<circle cx="197.3" cy="165.3" r=".35" fill="#000080"/>
<g fill="none" stroke="#000080" stroke-width=".18">
<path d="M209.9 144.8h3.1M223.8 151.7v3.8h24.3M197.3 179.2v3.1"/>
<circle cx="197.3" cy="165.3" r=".35"/>
</g>
<circle cx="213" cy="144.8" r=".35" fill="#000080"/>
<g fill="none" stroke="#000080" stroke-width=".18">
<path d="M184.8 144.8h18.1"/>
<circle cx="213" cy="144.8" r=".35"/>
</g>
<circle cx="197" cy="144.8" r=".35" fill="#000080"/>
<g fill="none" stroke="#000080" stroke-width=".18">
<path d="M169.2 144.8v3.1"/>
<circle cx="197" cy="144.8" r=".35"/>
</g>
<circle cx="169.2" cy="144.8" r=".35" fill="#000080"/>
<g fill="none" stroke="#000080" stroke-width=".18">
<path d="M155.6 144.8h22.3M169.2 153.1v1"/>
<circle cx="169.2" cy="144.8" r=".35"/>
</g>
<circle cx="169.2" cy="144.8" r=".35" fill="#000080"/>
<g fill="none" stroke="#000080" stroke-width=".18">
<path d="M178.6 165.3h25.7"/>
<circle cx="169.2" cy="144.8" r=".35"/>
</g>
<circle cx="197.3" cy="165.3" r=".35" fill="#000080"/>
<g fill="none" stroke="#000080" stroke-width=".18">
<path d="M171.3 117.7h52.5v23.6M171.3 121.1h1.7v1.1"/>
<circle cx="197.3" cy="165.3" r=".35"/>
</g>
<circle cx="213" cy="117.7" r=".35" fill="#000080"/>
<circle cx="213" cy="117.7" r=".35" fill="none" stroke="#000080" stroke-width=".18"/>
<circle cx="197" cy="117.7" r=".35" fill="#000080"/>
<g fill="none" stroke="#000080" stroke-width=".18">
<path d="M171.2 103.8h1.4v2.4M171.3 100.3h41.7v17.4"/>
<circle cx="197" cy="117.7" r=".35"/>
</g>
<circle cx="213" cy="117.7" r=".35" fill="#000080"/>
<g fill="none" stroke="#000080" stroke-width=".18">
<path d="M26.6 65.6v10.7M59.3 65.6v10.7h-3.9M26.6 91.3v2.7"/>
<circle cx="213" cy="117.7" r=".35"/>
</g>
<circle cx="26.6" cy="76.3" r=".35" fill="#000080"/>
<g fill="none" stroke="#000080" stroke-width=".18">
<path d="M117 32.5h5.2"/>
<circle cx="26.6" cy="76.3" r=".35"/>
</g>
<circle cx="117" cy="32.5" r=".35" fill="#000080"/>
<g fill="none" stroke="#000080" stroke-width=".18">
<path d="M117 23.2v15.6"/>
<circle cx="117" cy="32.5" r=".35"/>
</g>
<circle cx="117" cy="32.5" r=".35" fill="#000080"/>
<g fill="none" stroke="#000080" stroke-width=".18">
<path d="M53.3 32.9h20.9"/>
<circle cx="117" cy="32.5" r=".35"/>
</g>
<circle cx="53.3" cy="32.9" r=".35" fill="#000080"/>
<g fill="none" stroke="#000080" stroke-width=".18">
<path d="M31.1 76.3h-4.5v9.8"/>
<circle cx="53.3" cy="32.9" r=".35"/>
</g>
<circle cx="26.6" cy="76.3" r=".35" fill="#000080"/>
<g fill="none" stroke="#000080" stroke-width=".18">
<path d="M235.9 33.2h3.5"/>
<circle cx="26.6" cy="76.3" r=".35"/>
</g>
<circle cx="239.4" cy="33.2" r=".35" fill="#000080"/>
<g fill="none" stroke="#000080" stroke-width=".18">
<path d="M239.4 33.2v3.2h-3.4"/>
<circle cx="239.4" cy="33.2" r=".35"/>
</g>
<circle cx="239.4" cy="33.2" r=".35" fill="#000080"/>
<g fill="none" stroke="#000080" stroke-width=".18">
<path d="M239.4 33.2h11.9"/>
<circle cx="239.4" cy="33.2" r=".35"/>
</g>
<circle cx="246" cy="33.2" r=".35" fill="#000080"/>
<circle cx="246" cy="33.2" r=".35" fill="none" stroke="#000080" stroke-width=".18"/>
<circle cx="239.4" cy="33.2" r=".35" fill="#000080"/>
<circle cx="239.4" cy="33.2" r=".35" fill="none" stroke="#000080" stroke-width=".18"/>
<circle cx="239.4" cy="33.2" r=".35" fill="#000080"/>
<g fill="none" stroke="#000080" stroke-width=".18">
<path d="M146.2 23.2v9.3h18.1"/>
<circle cx="239.4" cy="33.2" r=".35"/>
</g>
<circle cx="159.1" cy="32.5" r=".35" fill="#000080"/>
<circle cx="159.1" cy="32.5" r=".35" fill="none" stroke="#000080" stroke-width=".18"/>
<circle cx="146.2" cy="32.5" r=".35" fill="#000080"/>
<g fill="none" stroke="#000080" stroke-width=".18">
<path d="M197 117.7v2.8"/>
<circle cx="146.2" cy="32.5" r=".35"/>
</g>
<circle cx="197" cy="117.7" r=".35" fill="#000080"/>
<g fill="none" stroke="#000080" stroke-width=".18">
<path d="M197 130.9v13.9"/>
<circle cx="197" cy="117.7" r=".35"/>
</g>
<circle cx="197" cy="133.3" r=".35" fill="#000080"/>
<circle cx="197" cy="133.3" r=".35" fill="none" stroke="#000080" stroke-width=".18"/>
<circle cx="197" cy="144.8" r=".35" fill="#000080"/>
<g fill="none" stroke="#000080" stroke-width=".18">
<path d="M159.4 133.3h37.6"/>
<circle cx="197" cy="144.8" r=".35"/>
</g>
<circle cx="197" cy="133.3" r=".35" fill="#000080"/>
<g fill="none" stroke="#000080" stroke-width=".18">
<path d="M213 117.7v2.4M213 130.5v14.3"/>
<circle cx="197" cy="133.3" r=".35"/>
</g>
<g font-size="4.1">
<text x="50" y="8.5" transform="rotate(-180 50 8.5)">Wolf-Lite</text>
<text x="239.3" y="201.1">Wolf-Lite</text>
</g>
<g font-size="3.8" fill="#800000">
<text x="17.2" y="21">+8Power</text>
<text x="47.2" y="21">+5VAD</text>
<text x="90.7" y="21">+3.3VAD</text>
<text x="110" y="20.6">+8Power</text>
<text x="140.1" y="20.6">+5DAC</text>
<text x="180.8" y="20.6">+3.3DAC</text>
<text x="203.2" y="19.2">+8Power</text>
<text x="234.6" y="20.3">+2.5V</text>
<text x="270.4" y="21.3">+1.2V</text>
<text x="19.6" y="62.9">+8Power</text>
<text x="53.3" y="62.9">+Power</text>
<text x="68.7" y="64">+8Power</text>
<text x="100" y="64">+3.3V</text>
<text x="18.3" y="111.6">+3.3V</text>
<text x="18.3" y="141.8">+1.2V</text>
<text x="250.2" y="156.8">+Power</text>
<text x="18.3" y="171">+2.5V</text>
</g>
<g font-size="3.5">
<text x="146.7" y="109.1">POWER 13.8V</text>
<text x="146.7" y="126.4">POWER 13.8V</text>
</g>
<g font-size="2.9" fill="#800000">
<text x="155.6" y="144.1">CPU_PW</text>
<text x="227.6" y="154.9">POWER-ON</text>
<text x="179.5" y="164.7">CPU_PW_HOLD</text>
</g>
<g font-size="2.7">
<text x="29.7" y="52.3" transform="rotate(-90 29.7 52.3)">10uF 10V</text>
<text x="58.9" y="52.3" transform="rotate(-90 58.9 52.3)">10uF 10V</text>
<text x="103.8" y="52.3" transform="rotate(-90 103.8 52.3)">10uF 10V</text>
<text x="122.5" y="49.8" transform="rotate(-90 122.5 49.8)">10uF 10V</text>
<text x="151.8" y="52" transform="rotate(-90 151.8 52)">10uF 10V</text>
<text x="164.7" y="52" transform="rotate(-90 164.7 52)">10uF 10V</text>
<text x="193.9" y="52" transform="rotate(-90 193.9 52)">10uF 10V</text>
<text x="215.8" y="52.6" transform="rotate(-90 215.8 52.6)">10uF 10V</text>
<text x="251.6" y="52.6" transform="rotate(-90 251.6 52.6)">10uF 10V</text>
<text x="81.2" y="95.4" transform="rotate(-90 81.2 95.4)">10uF 10V</text>
<text x="32.1" y="97.2" transform="rotate(-90 32.1 97.2)">10uF 16V</text>
<text x="40.2" y="115.7">10uF 10V</text>
<text x="54.7" y="115.7">10uF 10V</text>
<text x="25.9" y="124.6">C199</text>
<text x="33.2" y="124.6">C96</text>
<text x="40.4" y="124.6">C98</text>
<text x="47.8" y="124.6">C100</text>
<text x="55.1" y="124.6">C102</text>
<text x="62.3" y="124.6">C104</text>
<text x="69.7" y="124.6">C106</text>
<text x="77" y="124.6">C108</text>
<text x="84.3" y="124.6">C110</text>
<text x="91.6" y="124.6">C111</text>
<text x="98.9" y="124.6">C92</text>
<text x="106.2" y="124.6">C93</text>
<text x="113.5" y="124.6">C94</text>
<text x="120.8" y="124.6">C95</text>
<text x="128.1" y="124.6">C91</text>
<text x="199.1" y="123.3">R52</text>
<text x="216.4" y="124.3">R51</text>
<text x="24.3" y="128.8">0.1</text>
<text x="31.6" y="128.8">0.1</text>
<text x="38.9" y="128.8">0.1</text>
<text x="46.2" y="128.8">0.1</text>
<text x="53.5" y="128.8">0.1</text>
<text x="60.8" y="128.8">0.1</text>
<text x="68.2" y="128.8">0.1</text>
<text x="75.4" y="128.8">0.1</text>
<text x="82.7" y="128.8">0.1</text>
<text x="90.1" y="128.8">0.1</text>
<text x="97.3" y="128.8">0.1</text>
<text x="104.6" y="128.8">0.1</text>
<text x="112" y="128.8">0.1</text>
<text x="119.2" y="128.8">0.1</text>
<text x="126.5" y="128.8">0.1</text>
<text x="199.1" y="128.8">30k</text>
<text x="214.4" y="127.7">30k</text>
<text x="171.9" y="148.9">C175</text>
<text x="25.9" y="154.9">C200</text>
<text x="33.2" y="154.9">C97</text>
<text x="40.4" y="154.9">C99</text>
<text x="47.8" y="154.9">C101</text>
<text x="55.1" y="154.9">C103</text>
<text x="62.3" y="154.9">C105</text>
<text x="69.7" y="154.9">C107</text>
<text x="77" y="154.9">C109</text>
<text x="169.6" y="153.2">8.2n</text>
<text x="24.3" y="159.1">0.1</text>
<text x="31.6" y="159.1">0.1</text>
<text x="38.9" y="159.1">0.1</text>
<text x="46.2" y="159.1">0.1</text>
<text x="53.5" y="159.1">0.1</text>
<text x="60.8" y="159.1">0.1</text>
<text x="68.2" y="159.1">0.1</text>
<text x="75.4" y="159.1">0.1</text>
<text x="88.1" y="164.9" transform="rotate(-90 88.1 164.9)">10uF 10V</text>
<text x="200.8" y="172.9">R50</text>
<text x="198.7" y="176.4">30k</text>
<text x="25.9" y="184.1">C83</text>
<text x="33.2" y="184.1">C84</text>
<text x="40.4" y="184.1">C85</text>
<text x="47.8" y="184.1">C86</text>
<text x="55.1" y="184.1">C87</text>
<text x="62.3" y="184.1">C88</text>
<text x="69.7" y="184.1">C89</text>
<text x="77" y="184.1">C90</text>
<text x="24.3" y="188.2">0.1</text>
<text x="31.6" y="188.2">0.1</text>
<text x="38.9" y="188.2">0.1</text>
<text x="46.2" y="188.2">0.1</text>
<text x="53.5" y="188.2">0.1</text>
<text x="60.8" y="188.2">0.1</text>
<text x="68.2" y="188.2">0.1</text>
<text x="75.4" y="188.2">0.1</text>
<text x="88.1" y="194.1" transform="rotate(-90 88.1 194.1)">10uF 10V</text>
</g>
<g font-size="2.3" fill="#980000">
<text x="34.2" y="28">AMS117-5</text>
<text x="38.1" y="24.4">DA2</text>
<text x="79.1" y="28">AMS117-3.3</text>
<text x="82.9" y="24.4">DA4</text>
<text x="127" y="27.5">AMS117-5</text>
<text x="130.9" y="24.1">DA6</text>
<text x="169.1" y="27.5">AMS117-3.3</text>
<text x="172.9" y="24.1">DA5</text>
<text x="220.3" y="28.3">AMS117-2.5</text>
<text x="224.1" y="24.8">DA8</text>
<text x="256.1" y="28.3">AMS117-1.2V</text>
<text x="259.9" y="24.8">DA7</text>
<text x="85.7" y="71">AMS117-3.3</text>
<text x="89.5" y="67.5">DA3</text>
<text x="225.5" y="140.8">VT2</text>
<text x="214.4" y="161">VT1</text>
</g>
<g font-size="2.3">
<text x="226.9" y="145.7">IRFR9024NPBF</text>
<text x="215.1" y="165.2">BSS123</text>
</g>
<g font-size="2.2">
<text x="39.1" y="70">MP2307</text>
<text x="41.2" y="67.2">U19</text>
</g>
<g font-size="2.2" fill="#800000">
<text x="145.3" y="134.1">ON/OFF</text>
<text x="143.1" y="145.6">CPU_PW</text>
<text x="159.2" y="166">CPU_PW_HOLD</text>
</g>
<g font-size="2.1">
<text x="30.2" y="32.4">3</text>
<text x="47.8" y="32.4">2</text>
<text x="47.8" y="35.5">4</text>
<text x="75.1" y="32.4">3</text>
<text x="92.6" y="32.4">2</text>
<text x="92.7" y="35.5">4</text>
<text x="123" y="32">3</text>
<text x="140.6" y="32">2</text>
<text x="140.6" y="35.1">4</text>
<text x="165.2" y="32">3</text>
<text x="182.8" y="32">2</text>
<text x="182.8" y="35.1">4</text>
<text x="216.2" y="32.7">3</text>
<text x="233.8" y="32.7">2</text>
<text x="233.8" y="35.8">4</text>
<text x="252.1" y="32.7">3</text>
<text x="269.7" y="32.7">2</text>
<text x="269.7" y="35.8">4</text>
<text x="27.6" y="41.7">C124</text>
<text x="56.9" y="41.7">C129</text>
<text x="101.8" y="41.7">C128</text>
<text x="120.6" y="39.4">C125</text>
<text x="149.9" y="41.4">C114</text>
<text x="162.6" y="41.4">C126</text>
<text x="191.9" y="41.4">C127</text>
<text x="38.6" y="42.5">1</text>
<text x="83.5" y="42.5">1</text>
<text x="131.5" y="42.2">1</text>
<text x="173.5" y="42.2">1</text>
<text x="213.8" y="42.1">C132</text>
<text x="224.7" y="42.8">1</text>
<text x="249.6" y="42.1">C130</text>
<text x="260.6" y="42.8">1</text>
<text x="30.1" y="75.8">1</text>
<text x="35.8" y="77">OUT</text>
<text x="49" y="77">IN</text>
<text x="55.4" y="75.8">3</text>
<text x="81.7" y="75.4">3</text>
<text x="99.3" y="75.4">2</text>
<text x="40.5" y="80.3" transform="rotate(-90 40.5 80.3)">GND</text>
<text x="47.4" y="80.3" transform="rotate(-90 47.4 80.3)">GND</text>
<text x="99.3" y="78.6">4</text>
<text x="30" y="86.6">C134</text>
<text x="38.2" y="84.2">2</text>
<text x="45" y="84.2">4</text>
<text x="79.4" y="84.8">C131</text>
<text x="90.1" y="85.6">1</text>
<text x="146.7" y="94.4">X11</text>
<text x="152.4" y="97.2">Цепь</text>
<text x="162.5" y="97.2">Конт.</text>
<text x="163.4" y="101">2</text>
<text x="163.6" y="104.5">1</text>
<text x="41.5" y="109.5">C112</text>
<text x="56.2" y="109.5">C113</text>
<text x="146.7" y="111.8">X3</text>
<text x="152.4" y="114.6">Цепь</text>
<text x="162.5" y="114.6">Конт.</text>
<text x="163.4" y="118.4">2</text>
<text x="10.2" y="122.5" transform="rotate(-90 10.2 122.5)">Подп. и дата</text>
<text x="163.6" y="121.8">1</text>
<text x="10.2" y="142.7" transform="rotate(-90 10.2 142.7)">Инв. № дубл.</text>
<text x="180.3" y="142.5">VD1</text>
<text x="204.4" y="142.4">VD2</text>
<text x="179.4" y="148.6">1N4148</text>
<text x="204.4" y="148.6">1N4148</text>
<text x="86.4" y="154.3">C115</text>
<text x="10.2" y="160.4" transform="rotate(-90 10.2 160.4)">Взам. инв. №</text>
<text x="10.2" y="182" transform="rotate(-90 10.2 182)">Подп. и дата</text>
<text x="86.4" y="183.5">C116</text>
<text x="284.9" y="197.3">Лист</text>
<text x="10.2" y="201" transform="rotate(-90 10.2 201)">Инв. № подл.</text>
<text x="163" y="203.5">Изм.</text>
<text x="168.1" y="203.5">Лист</text>
<text x="178.5" y="203.5">№ докум.</text>
<text x="193.2" y="203.5">Подп.</text>
<text x="201.3" y="203.5">Дата</text>
<text x="287" y="202.8">8</text>
<text x="19.6" y="207">2.106-A3</text>
<text x="217.8" y="207">Копировал</text>
<text x="259.5" y="207">Формат А3</text>
</g>
<g font-size="1.5">
<text x="34.1" y="33.5">Vin</text>
<text x="42.2" y="33.5">Vout</text>
<text x="78.9" y="33.5">Vin</text>
<text x="87.1" y="33.5">Vout</text>
<text x="126.9" y="33">Vin</text>
<text x="135.1" y="33">Vout</text>
<text x="169" y="33">Vin</text>
<text x="177.2" y="33">Vout</text>
<text x="220.1" y="33.8">Vin</text>
<text x="228.2" y="33.8">Vout</text>
<text x="256" y="33.8">Vin</text>
<text x="264.1" y="33.8">Vout</text>
<text x="38.7" y="38">GND</text>
<text x="42.2" y="36.6">Vout</text>
<text x="83.6" y="38">GND</text>
<text x="87.1" y="36.6">Vout</text>
<text x="131.6" y="37.7">GND</text>
<text x="135.1" y="36.2">Vout</text>
<text x="173.7" y="37.7">GND</text>
<text x="177.2" y="36.2">Vout</text>
<text x="224.8" y="38.4">GND</text>
<text x="228.3" y="36.9">Vout</text>
<text x="260.6" y="38.4">GND</text>
<text x="264.1" y="36.9">Vout</text>
<text x="85.5" y="76.5">Vin</text>
<text x="93.7" y="76.5">Vout</text>
<text x="90.2" y="81.1">GND</text>
<text x="93.7" y="79.6">Vout</text>
</g>
</svg>
